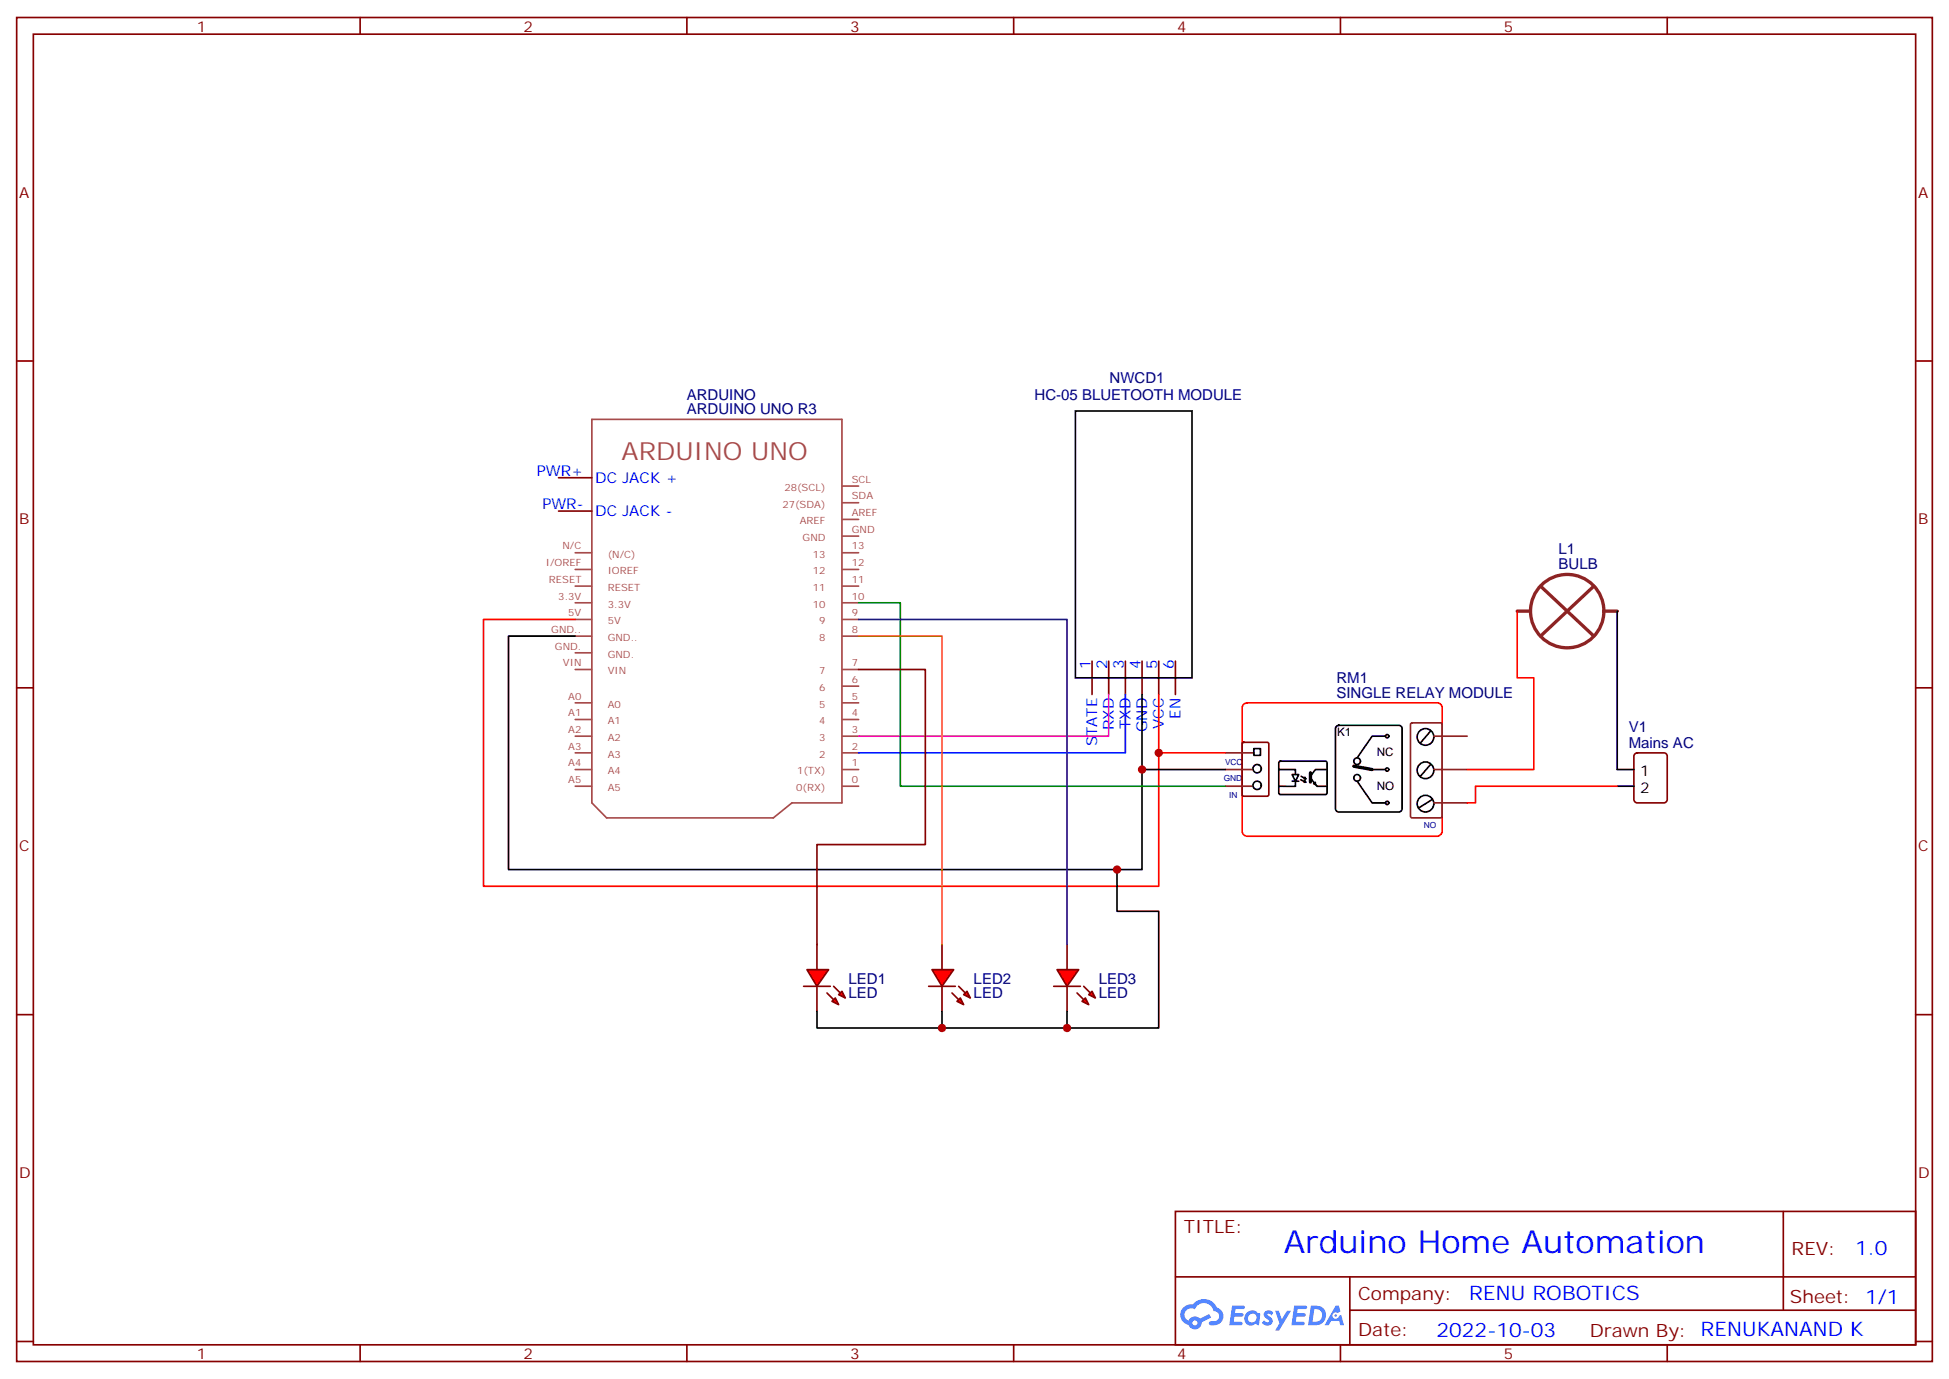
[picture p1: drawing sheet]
<svg xmlns="http://www.w3.org/2000/svg" width="412mm" height="292mm" viewBox="0 0 412 292" stroke-linecap="round" stroke-linejoin="round" font-family="sans-serif">
<g fill="none" stroke="#870000" stroke-width=".35">
<path d="M3.5 3.7h405.4v284.3h-405.4zM7.1 7.2h398.2v277.3h-398.2zM76.2 3.7v3.5M145.3 3.7v3.5M214.5 3.7v3.5M283.6 3.7v3.5M352.8 3.7v3.5M3.5 76.4h3.6M405.3 76.4h3.6M3.5 145.5h3.6M405.3 145.5h3.6M3.5 214.7h3.6"/>
<path d="M405.3 214.7h3.6M248.7 256.3h156.6v28.2h-156.6zM377.3 256.3v20.9M248.7 270.1h156.5M285.6 277.2h119.6M285.6 270.1v14.2M3.5 283.8h3.6M76.2 284.5v3.5M145.3 284.5v3.5M214.5 284.5v3.5M283.6 284.5v3.5M352.8 284.5v3.5"/>
<path d="M405.3 283.8h3.6"/>
</g>
<g fill="#5487ff">
<path d="M267.7 277.5a1.22 1.22 0 0 1 1.7 .2l-.4 .6a.47 .47 0 0 0-.3-.4 .47 .47 0 0 0-.5 .2v.1a1.55 1.55 0 0 1 1.1 1.5 1.34 1.34 0 0 1-2.3 .2l.5-.6 .7 .5a.29 .29 0 0 0 .3-.3 .29 .29 0 0 0-.2-.3 1.04 1.04 0 0 1-.6-1.7z"/>
<path d="M260.7 276.2h2.1a.43 .43 0 0 1 .5 .1 .43 .43 0 0 1 .1 .5l-.3 .2h-1.7l-.1 .8h1.5a.37 .37 0 0 1 .3 .4 .37 .37 0 0 1-.3 .4h-1.6l-.2 1.1h1.3a.43 .43 0 0 1 .5 0 .43 .43 0 0 1 .1 .5l-.3 .2h-2.5z"/>
<path d="M273.8 276.2h2.2a.43 .43 0 0 1 .4 .1 .43 .43 0 0 1 .1 .5l-.3 .2h-1.6l-.2 .8h1.6a.37 .37 0 0 1 .3 .4 .37 .37 0 0 1-.4 .4l-1.6-.1-.1 1.1h1.3a.43 .43 0 0 1 .4 .1 .43 .43 0 0 1 .1 .5l-.3 .2h-2.4z"/>
<path d="M282.6 276.2h.7l.3 1.3-.6 .3a.69 .69 0 0 0-1 .3 .69 .69 0 0 0 .4 .9 .69 .69 0 0 0 .9-.6l.5-.2 .6 2.2h-.8l-.2-.9h-1.8l-.5 .9h-.8z"/>
<path d="M269.8 277.3h.8l.6 1.8 1.1-1.8h.9l-2.6 4.2h-.8l.9-1.5z"/>
<path d="M277.4 276.2l-.6 4.2h1.3a2.11 2.11 0 0 0 2.5-2.1 2.11 2.11 0 0 0-2.5-2.1zM278.1 277a1.39 1.39 0 0 1 1.7 1.4 1.39 1.39 0 0 1-1.8 1.2h-.3z"/>
<path d="M263.7 277.8a1.47 1.47 0 0 0-.1 2.1 1.47 1.47 0 0 0 2.1 .1l.7 .4 .3-2.3-.2-.3h-.4a1.49 1.49 0 0 0-2.4 0zM264.4 278.2a.92 .92 0 0 1 1.5 .5 .92 .92 0 0 1-1.3 1.1 .9 .9 0 0 1-.2-1.6z"/>
<path d="M250.4 276.6a2.18 2.18 0 0 0 1.1 3.7 1.44 1.44 0 0 0 1.6 .9 1.44 1.44 0 0 0 1.2-1.4l2-1.1-.5-.7-1.9 1a1.47 1.47 0 0 0-2.4 .4 1.39 1.39 0 0 1-.7-1.9 1.39 1.39 0 0 1 2-.5 2.08 2.08 0 0 1 2.2-1.3 2.08 2.08 0 0 1 1.8 1.7 1.07 1.07 0 0 1 1.2 1 1.07 1.07 0 0 1-1 1.1h-.7a.43 .43 0 0 0-.5 .4 .43 .43 0 0 0 .4 .5 2 2 0 0 0 2.4-1 2 2 0 0 0-.7-2.6l-.4-.2a2.98 2.98 0 0 0-5.1-.6l-1.1 .1zM252.3 279.9a.55 .55 0 0 1 1.1 0 .55 .55 0 0 1-1.1 0z"/>
<circle cx="282.6" cy="278.3" r=".26"/>
</g>
<g fill="none" stroke="#a64a4a" stroke-width=".35">
<path d="M125.2 88.7h53v81.2h-10.6l-4 3.1h-35.2l-3.2-3.1zM121.7 116.9h3.5M178.2 116.9h3.5M178.2 106.4h3.5M178.2 102.8h3.5M178.2 109.9h3.5M178.2 113.4h3.5M121.7 127.5h3.5M121.7 131.1h3.5M121.7 134.6h3.5M121.7 120.5h3.5M121.7 138.1h3.5"/>
<path d="M121.7 124h3.5M178.2 127.5h3.5M178.2 131.1h3.5M178.2 134.6h3.5M178.2 120.5h3.5M178.2 124h3.5M121.7 159.3h3.5M121.7 152.2h3.5M121.7 141.6h3.5M121.7 148.7h3.5M121.7 155.8h3.5M178.2 159.3h3.5"/>
<path d="M178.2 152.2h3.5M178.2 141.6h3.5M178.2 148.7h3.5M178.2 155.8h3.5M178.2 145.2h3.5M121.7 166.3h3.5M121.7 162.8h3.5M178.2 166.3h3.5M178.2 162.8h3.5"/>
</g>
<path d="M118.2 101.1h7M118.2 108.1h7M231.1 139.9v7M234.6 139.9v7M238.1 139.9v7M241.7 139.9v7M245.2 139.9v7M248.7 139.9v7M262.9 157.2l.3-.2h4.9l.3 .2 .1 10.9-.2 .3-5.1 .1-.3-.2z" fill="none" stroke="#870000" stroke-width=".35"/>
<g fill="none" stroke="#000" stroke-width=".35">
<path d="M227.5 87h24.7v56.4h-24.7zM265.3 158.4h1.4v1.4h-1.4zM282.8 153.7l.5-.2h12.7a.71 .71 0 0 1 .7 .7v16.9a.76 .76 0 0 1-.7 .7h-12.7a.76 .76 0 0 1-.7-.7v-16.9zM293.2 155.8h-2.9l-3.1 4.5M302.7 154.7l-2.1 2.5M270.6 162.8h3.5v1.1M270.6 161.2l.3-.2 9.7 .1 .2 .3v6.5l-.3 .2-9.7-.1-.2-.3zM273.4 163.9h1.4l-.7 1.4zM273.4 165.3h1.4M274.1 165.3v1.1l-3.5-.1M275.2 165l1.1 .5-.2-.4M275.3 164.2l1 .6"/>
<path d="M275.9 164.8h.4M275.9 165.5h.4M276.1 164.4l.2 .4M277.4 164.8l1.3 1.6 2.1-.1M278.3 165.5v.5l-.3-.2M280.8 162.8h-2.5l-1 1.4M287.2 165.3l3.1 4.6h2.9M290.3 162.8h2.9M302.7 161.7l-2.1 2.5M303 169.2l-2.8 1.7"/>
<circle cx="293.5" cy="155.8" r=".35"/>
<circle cx="301.6" cy="155.9" r="1.76"/>
<circle cx="266" cy="162.6" r=".88"/>
<circle cx="266" cy="166.2" r=".88"/>
<circle cx="287.2" cy="161" r=".71"/>
<circle cx="287.2" cy="164.6" r=".71"/>
<circle cx="293.5" cy="169.9" r=".35"/>
<circle cx="293.5" cy="162.8" r=".35"/>
<circle cx="301.6" cy="163" r="1.76"/>
<circle cx="301.6" cy="170" r="1.76"/>
</g>
<path d="M263.1 149.1l.8-.4h40.2a1.06 1.06 0 0 1 1.1 1.1v26.1a1.13 1.13 0 0 1-1.1 1h-40.2a1.13 1.13 0 0 1-1.1-1v-26.1z" fill="none" stroke="#f00" stroke-width=".35"/>
<path d="M259.3 159.3h6M298.5 153.1l.3-.2h6l.3 .2 .1 19.6-.2 .3h-6.2l-.3-.2zM303.4 155.8h7M259.3 162.8h5.6M259.3 166.3h5.6M303.4 162.8h7M303.4 169.9h7" fill="none" stroke="#8c2424" stroke-width=".35"/>
<path d="M277.3 163.5v2M286.5 162.1l3.8 .7" fill="none" stroke="#000" stroke-width=".71"/>
<g fill="#8c2424">
<circle cx="342.2" cy="129.3" r=".18"/>
<circle cx="321" cy="129.3" r=".18"/>
</g>
<g fill="none" stroke="#8c2424" stroke-width=".71">
<path d="M321 129.3h2.5M326 124l11.3 10.6M337.3 124l-11.3 10.6M339.7 129.3h2.5"/>
<circle cx="331.6" cy="129.3" r="7.8"/>
</g>
<path d="M121.7 131.1h-19.4v56.4h142.9v-40.6M321 129.3v14.1h3.6v19.4h-14.2M245.2 159.3h14.1M342.2 166.3h-30v3.6h-1.8" fill="none" stroke="#f00" stroke-width=".35"/>
<path d="M121.7 134.6h-14.1v49.4h134.1v-37.1M342.2 129.3v33.5h3.5M241.7 162.8h17.6M342.2 166.3h3.5" fill="none" stroke="#000" stroke-width=".35"/>
<path d="M238.1 146.9v12.4h-56.4" fill="none" stroke="#00f" stroke-width=".35"/>
<path d="M234.6 146.9v8.9h-52.9" fill="none" stroke="#f0f" stroke-width=".35"/>
<path d="M346 159.5l.4-.2h5.7a.71 .71 0 0 1 .7 .7v9.2a.76 .76 0 0 1-.7 .7h-5.7a.76 .76 0 0 1-.7-.7v-9.2z" fill="none" stroke="#870000" stroke-width=".35"/>
<path d="M181.7 127.5h8.8v38.8h68.8" fill="none" stroke="#008700" stroke-width=".35"/>
<g fill="#f00" stroke="#870000" stroke-width=".35">
<path d="M170.7 205.1h4.6l-2.4 3.6z"/>
<path d="M170 208.7h5.7z"/>
</g>
<g fill="#870000" stroke="#870000" stroke-width=".35">
<path d="M176.4 208.7l1.4 1.4z"/>
<path d="M175 210.1l1.4 1.4z"/>
</g>
<g fill="#f00" stroke="#870000" stroke-width=".35">
<path d="M177.4 210.4l.8-.7 .7 1.4z"/>
<path d="M176.7 211.1l.7 1.4-1.4-.7z"/>
</g>
<path d="M172.9 199.8v5.3M172.9 208.7v5.3" fill="none" stroke="#870000" stroke-width=".35"/>
<g fill="#f00" stroke="#870000" stroke-width=".35">
<path d="M223.7 205.1h4.5l-2.4 3.6z"/>
<path d="M223 208.7h5.6z"/>
</g>
<g fill="#870000" stroke="#870000" stroke-width=".35">
<path d="M229.3 208.7l1.4 1.4z"/>
<path d="M227.9 210.1l1.4 1.4z"/>
</g>
<g fill="#f00" stroke="#870000" stroke-width=".35">
<path d="M230.4 210.4l.7-.7 .7 1.4z"/>
<path d="M229.7 211.1l.7 1.4-1.4-.7z"/>
</g>
<path d="M225.8 199.8v5.3M225.8 208.7v5.3" fill="none" stroke="#870000" stroke-width=".35"/>
<g fill="#f00" stroke="#870000" stroke-width=".35">
<path d="M197.2 205.1h4.6l-2.5 3.6z"/>
<path d="M196.5 208.7h5.6z"/>
</g>
<g fill="#870000" stroke="#870000" stroke-width=".35">
<path d="M202.8 208.7l1.5 1.4z"/>
<path d="M201.4 210.1l1.4 1.4z"/>
</g>
<g fill="#f00" stroke="#870000" stroke-width=".35">
<path d="M203.9 210.4l.7-.7 .7 1.4z"/>
<path d="M202.5 211.8l.7-.7 .7 1.4z"/>
</g>
<path d="M199.3 199.8v5.3M199.3 208.7v5.3" fill="none" stroke="#870000" stroke-width=".35"/>
<path d="M236.4 184v8.8h8.8v24.7h-19.4M172.9 214v3.5h26.4v-3.5M225.8 214v3.5h-26.5" fill="none" stroke="#000" stroke-width=".35"/>
<path d="M181.7 141.6h14.1v37.1h-22.9v21.1" fill="none" stroke="#600" stroke-width=".35"/>
<path d="M181.7 134.6h17.6v65.2" fill="none" stroke="#f60" stroke-width=".35"/>
<path d="M181.7 131.1h44.1v68.7" fill="none" stroke="#309" stroke-width=".35"/>
<g fill="#c00">
<circle cx="245.2" cy="159.3" r=".88"/>
<circle cx="241.7" cy="162.8" r=".88"/>
<circle cx="199.3" cy="217.5" r=".88"/>
<circle cx="236.4" cy="184" r=".88"/>
<circle cx="225.8" cy="217.5" r=".88"/>
</g>
<text font-size="6.7" fill="#00f" x="271.6" y="265.1">Arduino Home Automation</text>
<text font-size="5.3" fill="#a54b4b" x="131.5" y="97.3">ARDUINO UNO</text>
<g font-size="4.2" fill="#00f">
<text x="392.5" y="265.6">1.0</text>
<text x="310.9" y="275.1">RENU ROBOTICS</text>
<text x="304" y="282.9">2022-10-03</text>
</g>
<g font-size="3.9" fill="#800">
<text x="250.5" y="260.9">TITLE:</text>
<text x="379.1" y="265.6">REV:</text>
<text x="287.4" y="275.1">Company:</text>
<text x="378.7" y="275.7">Sheet: 1/1</text>
<text x="287.4" y="282.8">Date:</text>
<text x="336.4" y="282.8">Drawn By: RENUKANAND K</text>
</g>
<g font-size="3.2" fill="#800">
<text x="41.6" y="6.7">1</text>
<text x="110.8" y="6.7">2</text>
<text x="179.9" y="6.7">3</text>
<text x="249.1" y="6.7">4</text>
<text x="318.2" y="6.7">5</text>
<text x="4.1" y="41.8">A</text>
<text x="405.9" y="41.8">A</text>
<text x="4.1" y="110.9">B</text>
<text x="405.9" y="110.9">B</text>
<text x="4.1" y="180.1">C</text>
<text x="405.9" y="180.1">C</text>
<text x="4.1" y="249.2">D</text>
<text x="405.9" y="249.2">D</text>
<text x="41.6" y="287.5">1</text>
<text x="110.8" y="287.5">2</text>
<text x="179.9" y="287.5">3</text>
<text x="249.1" y="287.5">4</text>
<text x="318.2" y="287.5">5</text>
</g>
<g font-size="3.2" fill="#000080">
<text x="234.8" y="81">NWCD1</text>
<text x="145.3" y="87.7">ARDUINO UNO R3</text>
<text x="145.3" y="84.6">ARDUINO</text>
<text x="218.9" y="84.6">HC-05 BLUETOOTH MODULE</text>
<text x="329.8" y="117.3">L1</text>
<text x="329.8" y="120.5">BULB</text>
<text x="282.8" y="147.6">SINGLE RELAY MODULE</text>
<text x="282.8" y="144.5">RM1</text>
<text x="344.6" y="154.8">V1</text>
<text x="344.6" y="158.2">Mains AC</text>
<text x="179.6" y="208.1">LED1</text>
<text x="206" y="208.1">LED2</text>
<text x="232.5" y="208.1">LED3</text>
<text x="179.6" y="211.2">LED</text>
<text x="206" y="211.2">LED</text>
<text x="232.5" y="211.2">LED</text>
</g>
<g font-size="3.2" fill="#00f">
<text x="113.6" y="100.7">PWR+</text>
<text x="114.8" y="107.8">PWR-</text>
<text x="125.9" y="102.1">DC JACK +</text>
<text x="125.9" y="109.2">DC JACK -</text>
<text x="230.7" y="141.6" transform="rotate(-90 230.7 141.6)">1</text>
<text x="234.2" y="141.6" transform="rotate(-90 234.2 141.6)">2</text>
<text x="237.8" y="141.6" transform="rotate(-90 237.8 141.6)">3</text>
<text x="241.3" y="141.6" transform="rotate(-90 241.3 141.6)">4</text>
<text x="244.8" y="141.6" transform="rotate(-90 244.8 141.6)">5</text>
<text x="248.4" y="141.6" transform="rotate(-90 248.4 141.6)">6</text>
<text x="235.7" y="154.5" transform="rotate(-90 235.7 154.5)">RXD</text>
<text x="239.2" y="154.2" transform="rotate(-90 239.2 154.2)">TXD</text>
<text x="242.7" y="154.9" transform="rotate(-90 242.7 154.9)">GND</text>
<text x="246.2" y="154.2" transform="rotate(-90 246.2 154.2)">VCC</text>
<text x="249.8" y="152" transform="rotate(-90 249.8 152)">EN</text>
<text x="232.1" y="157.9" transform="rotate(-90 232.1 157.9)">STATE</text>
</g>
<g font-size="3.2">
<text x="347" y="164.2">1</text>
<text x="347" y="167.7">2</text>
</g>
<g font-size="2.5">
<text x="282.9" y="155.8">K1</text>
<text x="291.3" y="160">NC</text>
<text x="291.3" y="167">NO</text>
</g>
<g font-size="2.1" fill="#a54b4b">
<text x="165.6" y="107.4">27(SDA)</text>
<text x="166" y="103.9">28(SCL)</text>
<text x="180.2" y="105.7">SDA</text>
<text x="180.2" y="102.1">SCL</text>
<text x="169.2" y="110.9">AREF</text>
<text x="180.2" y="109.2">AREF</text>
<text x="180.2" y="112.7">GND</text>
<text x="115.5" y="119.8">I/OREF</text>
<text x="119" y="116.3">N/C</text>
<text x="128.6" y="118">(N/C)</text>
<text x="169.8" y="114.5">GND</text>
<text x="172" y="118">13</text>
<text x="180.2" y="119.8">12</text>
<text x="180.2" y="116.3">13</text>
<text x="116.1" y="123.3">RESET</text>
<text x="128.6" y="121.5">IOREF</text>
<text x="128.6" y="125">RESET</text>
<text x="172" y="121.5">12</text>
<text x="172" y="125">11</text>
<text x="180.2" y="123.3">11</text>
<text x="118.1" y="126.8">3.3V</text>
<text x="120.3" y="130.4">5V</text>
<text x="128.6" y="128.6">3.3V</text>
<text x="172" y="128.6">10</text>
<text x="180.2" y="130.4">9</text>
<text x="180.2" y="126.8">10</text>
<text x="116.7" y="133.9">GND..</text>
<text x="117.4" y="137.4">GND.</text>
<text x="128.6" y="132.1">5V</text>
<text x="128.6" y="135.6">GND..</text>
<text x="173.3" y="135.6">8</text>
<text x="173.3" y="132.1">9</text>
<text x="180.2" y="133.9">8</text>
<text x="119.1" y="140.9">VIN</text>
<text x="128.6" y="139.2">GND.</text>
<text x="128.6" y="142.7">VIN</text>
<text x="173.3" y="142.7">7</text>
<text x="180.2" y="140.9">7</text>
<text x="120.3" y="148">A0</text>
<text x="128.6" y="149.7">A0</text>
<text x="173.3" y="149.7">5</text>
<text x="173.3" y="146.2">6</text>
<text x="180.2" y="148">5</text>
<text x="180.2" y="144.5">6</text>
<text x="120.3" y="151.5">A1</text>
<text x="120.3" y="155.1">A2</text>
<text x="128.6" y="153.3">A1</text>
<text x="173.3" y="153.3">4</text>
<text x="180.2" y="151.5">4</text>
<text x="180.2" y="155.1">3</text>
<text x="120.3" y="158.6">A3</text>
<text x="128.6" y="156.8">A2</text>
<text x="128.6" y="160.3">A3</text>
<text x="173.3" y="160.3">2</text>
<text x="173.3" y="156.8">3</text>
<text x="180.2" y="158.6">2</text>
<text x="120.3" y="162.1">A4</text>
<text x="120.3" y="165.6">A5</text>
<text x="128.6" y="163.8">A4</text>
<text x="128.6" y="167.4">A5</text>
<text x="168.5" y="167.4">0(RX)</text>
<text x="168.7" y="163.8">1(TX)</text>
<text x="180.2" y="165.6">0</text>
<text x="180.2" y="162.1">1</text>
</g>
<g font-size="1.8" fill="#000080">
<text x="259.2" y="161.7">VCC</text>
<text x="258.9" y="165.3">GND</text>
<text x="260.1" y="168.8">IN</text>
<text x="301.3" y="175.2">NO</text>
</g>
</svg>
